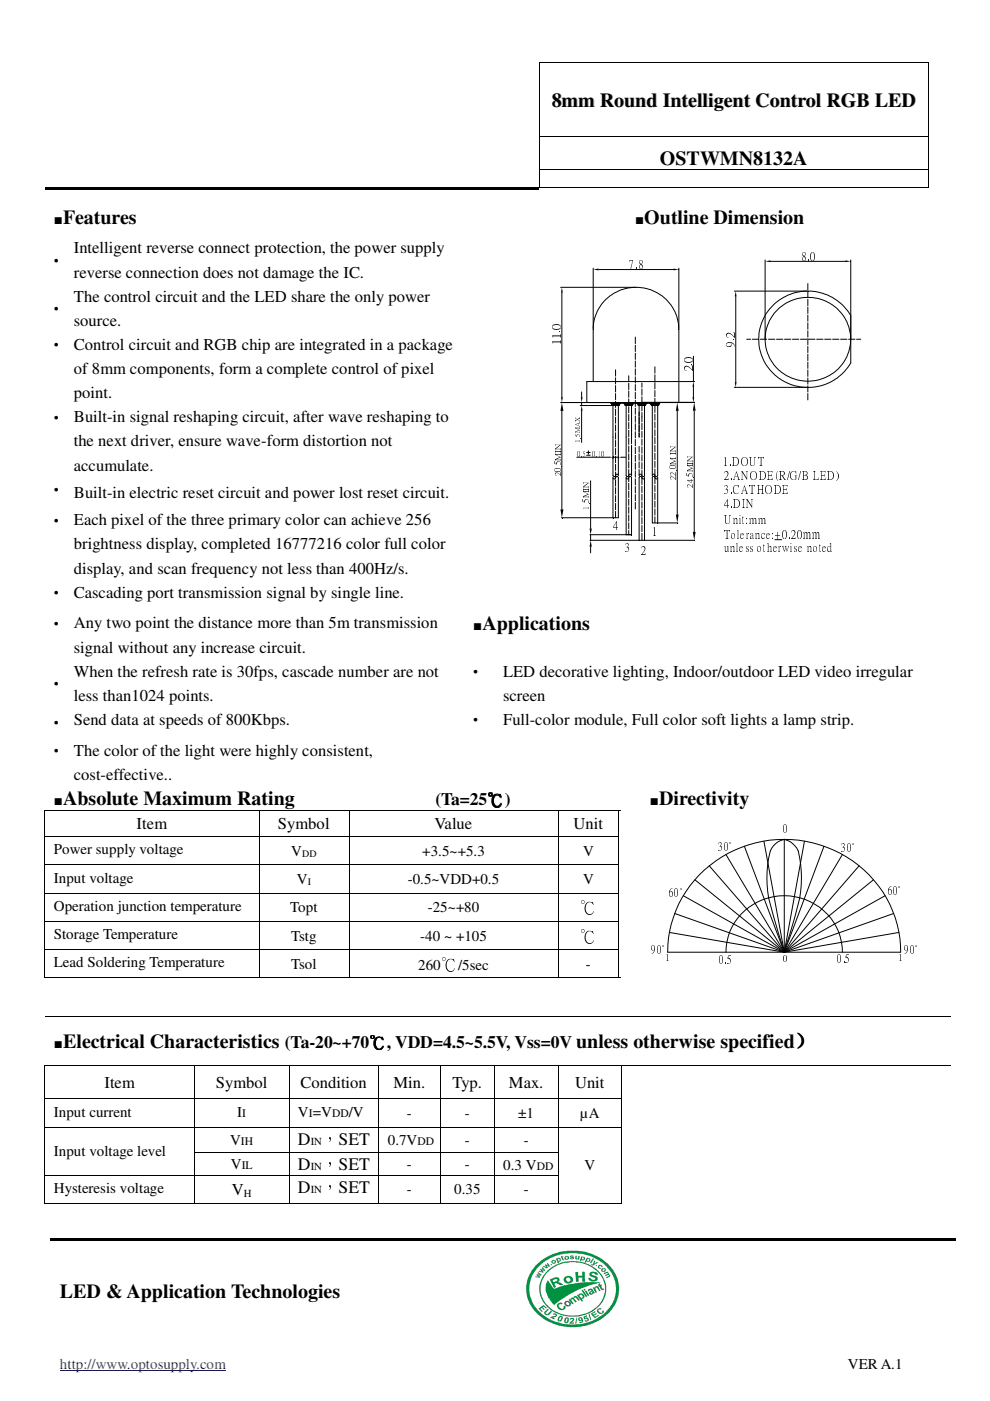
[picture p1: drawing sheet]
<svg xmlns="http://www.w3.org/2000/svg" width="210mm" height="297mm" viewBox="0 0 210 297" stroke-linecap="round" stroke-linejoin="round" font-family="sans-serif">
<path d="M12.7 290.7h35.2" fill="none" stroke="#00f" stroke-width=".21"/>
<g fill="#000">
<path d="M114.2 13.1h.2v.2h-.2zM196.8 13.1h.1v.2h-.1zM114.2 28.8h.2v.2h-.2zM114.2 35.9h.2v.2h-.2zM114.2 39.8h.2v.1h-.2zM196.8 28.8h.1v.2h-.1zM196.8 35.9h.1v.2h-.1zM196.8 39.8h.1v.1h-.1zM9.5 39.8h75v.5h-75zM84.5 39.8h.5v.5h-.5zM85 39.8h29.2v.5h-29.2zM9.4 171.8h.2v.2h-.2z"/>
<path d="M9.4 177.3h.2v.2h-.2zM9.6 171.8h.2v.2h-.2zM54.9 171.8h.1v.2h-.1zM54.9 177.3h.1v.2h-.1zM73.9 171.8h.2v.2h-.2zM73.9 177.3h.2v.2h-.2zM118.3 171.8h.2v.2h-.2zM118.3 177.3h.2v.2h-.2zM131 171.8h.2v.2h-.2zM131 177.3h.2v.2h-.2zM131.2 171.8h.5v.2h-.5zM9.4 183.3h.2v.2h-.2z"/>
<path d="M9.4 189.3h.2v.1h-.2zM9.4 195.3h.2v.2h-.2zM54.9 183.3h.1v.2h-.1zM54.9 189.3h.1v.1h-.1zM54.9 195.3h.1v.2h-.1zM73.9 183.3h.2v.2h-.2zM73.9 189.3h.2v.1h-.2zM73.9 195.3h.2v.2h-.2zM118.3 183.3h.2v.2h-.2zM118.3 189.3h.2v.1h-.2zM118.3 195.3h.2v.2h-.2zM131 183.3h.2v.2h-.2z"/>
<path d="M131 189.3h.2v.1h-.2zM131 195.3h.2v.2h-.2zM9.4 201.3h.2v.2h-.2zM9.4 207.3h.2v.1h-.2zM9.6 207.3h.2v.1h-.2zM54.9 201.3h.1v.2h-.1zM54.9 207.3h.1v.1h-.1zM73.9 201.3h.2v.2h-.2zM73.9 207.3h.2v.1h-.2zM118.3 201.3h.2v.2h-.2zM118.3 207.3h.2v.1h-.2zM131 201.3h.2v.2h-.2z"/>
<path d="M131 207.3h.2v.1h-.2zM131.2 207.3h.5v.1h-.5zM131.7 215.3h.2v.2h-.2zM9.4 225.8h.2v.1h-.2zM9.4 232.9h.2v.2h-.2zM9.4 238.9h.2v.2h-.2zM9.6 225.8h.2v.1h-.2zM41.1 225.8h.2v.1h-.2zM41.1 232.9h.2v.2h-.2zM41.1 238.9h.2v.2h-.2zM61.2 225.8h.2v.1h-.2zM61.2 232.9h.2v.2h-.2z"/>
<path d="M61.2 238.9h.2v.2h-.2zM80.3 225.8h.1v.1h-.1zM80.3 232.9h.1v.2h-.1zM80.3 238.9h.1v.2h-.1zM93.3 225.8h.2v.1h-.2zM93.3 232.9h.2v.2h-.2zM93.3 238.9h.2v.2h-.2zM104.7 225.8h.2v.1h-.2zM104.7 232.9h.2v.2h-.2zM104.7 238.9h.2v.2h-.2zM118.3 225.8h.2v.1h-.2zM118.3 232.9h.2v.2h-.2z"/>
<path d="M118.3 238.9h.2v.2h-.2zM131.6 225.8h.2v.1h-.2zM131.6 232.9h.2v.2h-.2zM131.6 238.9h.2v.2h-.2zM131.8 225.8h.2v.1h-.2zM9.4 244.2h.2v.2h-.2zM9.4 249h.2v.2h-.2zM9.4 255.1h.2v.1h-.2zM41.1 244.2h.2v.2h-.2zM41.1 249h.2v.2h-.2zM41.1 255.1h.2v.1h-.2zM61.2 244.2h.2v.2h-.2z"/>
<path d="M61.2 249h.2v.2h-.2zM61.2 255.1h.2v.1h-.2zM80.3 244.2h.1v.2h-.1zM80.3 249h.1v.2h-.1zM80.3 255.1h.1v.1h-.1zM93.3 244.2h.2v.2h-.2zM93.3 249h.2v.2h-.2zM93.3 255.1h.2v.1h-.2zM104.7 244.2h.2v.2h-.2zM104.7 249h.2v.2h-.2zM104.7 255.1h.2v.1h-.2zM118.3 244.2h.2v.2h-.2z"/>
<path d="M118.3 249h.2v.2h-.2zM118.3 255.1h.2v.1h-.2zM131.6 244.2h.2v.2h-.2zM131.6 249h.2v.2h-.2zM131.6 255.1h.2v.1h-.2z"/>
</g>
<g fill="none" stroke="#000" stroke-width=".21">
<path d="M114.3 13.3v15.5M114.4 13.2h82.4M196.8 13.3v15.5M114.3 29v6.9M114.3 36.1v3.7M114.4 28.9h82.4M114.4 36h82.4M114.4 39.8h82.4M196.8 29v6.9M196.8 36.1v3.7M125.8 56.9v12.7M126.9 57.1h15.9"/>
<path d="M143.9 56.9v12.7M162.2 55.1v16.7M163.4 55.4h15.8M180.4 55.1v21.9a10.4 10.4 0 0 1-8.4 5.1 11.2 11.2 0 0 1-4.7-.7 10.2 10.2 0 0 1-6.3-11.2 10.2 10.2 0 0 1 9.6-8.5 11.2 11.2 0 0 1 4.7 .8 10.7 10.7 0 0 1 5.1 4.4M118.9 60.9h15.8M119.1 62v22.2M130.5 78.4v1.4M133.3 79.7v1.2M134.7 71.5v1.4M134.7 73.2v1.3M134.7 74.9v1.3M134.7 76.5v1.4"/>
<path d="M134.7 78.2v1.3M134.7 79.9v1.3M138.9 77.8v1.3M138.9 79.5v1.3M147 75.5v5.4M155.7 61.7h15.5M156 62.8v18.2M158.3 71.9h.9M159.5 71.9h1.4M161.2 71.9h1.4M162.9 71.9h1.4M164.6 71.9h1.4"/>
<path d="M165.1 65.4a9 9 0 0 1 11.7-.5 9 9 0 0 1 2.4 11.5 9.1 9.1 0 0 1-11.6 3.6 9.1 9.1 0 0 1-4.8-11.1l1.3-2.4zM166.3 71.9h1.4M168 71.9h1.4M169.7 71.9h1.4M171.3 60.1v1.4M171.3 61.8v1.3M171.3 63.5v1.3M171.3 65.1v1.4M171.3 66.8v1.3M171.3 68.5v1.3M171.3 70.1v1.4M171.3 71.8v1.3"/>
<path d="M171.3 73.4v1.4M171.3 75.1v1.4M171.3 76.8v1.3M171.3 78.4v1.4M171.4 71.9h1.4M173.1 71.9h1.4M174.8 71.9h1.4M176.5 71.9h1.4M178.2 71.9h1.4M179.9 71.9h1.4M181.6 71.9h.9M119.1 87.1v20.9"/>
<path d="M122.3 96.9h6.9M123 86h6.7M123.3 83.1v1.1M123.3 85.3v.7M123.3 87.1v6.7M124.4 96.5h.7M124.4 95.9h.7M124.8 95.6v.7M125.8 80.9v-11.1a9.1 9.1 0 0 1 9.1-8.9 9.1 9.1 0 0 1 9 8.9v15.5h-25M129.5 85.4l.1-.1-.1 .1M129.5 85.3l.3 .7M129.6 85.5l.2-.2-.2 .3"/>
<path d="M129.8 86h1.5a.64 .64 0 0 1 .6-.6 .64 .64 0 0 1 .6 .6M130 85.3l-.4 .3M130 96.9h1.1M130 85.3l-.3 .4M130.2 85.3l-.5 .5M130.3 85.3l-.6 .6M130.4 85.3l-.6 .6M130.5 85.3l-.7 .7M130.5 80.1v1.3M130.5 81.7v1.4M130.5 83.4v1.4M130.5 85.1v1.3"/>
<path d="M130.5 86.7v1.4M130.5 88.4v1.3M130.5 90.1v1.3M130.5 91.7v1.4M130.5 93.4v1.3M130.5 95.1v1.3M130.5 96.7v1.4M130.5 98.4v1.3M130.6 85.3l-.6 .7v14.8a.33 .33 0 0 0 .4 .2 .33 .33 0 0 0 .2-.4l.3-.1 .2 .3v-14.8M130.7 85.3l-.7 .7M130.8 85.3l-.6 .7M130.9 85.3l-.7 .7"/>
<path d="M131 85.3l-.7 .7M131.1 85.3l-.7 .7M131.2 85.3l-.6 .7M131.3 85.3l-.7 .7M131.3 85.9l-.1 .1M131.4 85.8l-.2 .2M131.4 85.3l-.6 .7M131.5 85.3l-.7 .7M131.6 85.3l-.6 .7M131.7 85.3l-.7 .7M131.8 85.3l-.1 .2M131.9 85.3l-.2 .1"/>
<path d="M131.9 96.9h.8M132 85.3l-.1 .1M132.1 85.3l-.1 .1M132.2 85.3l-.1 .2M132.3 85.3l-.1 .2M132.4 85.3l-.2 .2M132.5 85.3l-.2 .2M132.5 86h1.6M132.6 85.3l-.2 .3M132.7 85.3l-.3 .3M132.8 85.3l-.3 .4M132.9 85.3l-.4 .4"/>
<path d="M133 85.3l-.5 .5M133.1 85.3l-.6 .6M133.2 85.3l-.6 .7M133.3 81.2v1.4M133.3 82.9v1.3M133.3 84.6v1.3M133.3 86.2v1.3M133.3 87.9v1.3M133.3 89.6v1.3M133.3 91.2v1.4M133.3 92.9v1.3M133.3 94.6v1.3"/>
<path d="M133.3 96.2v1.3M133.3 97.9v1.3M133.3 99.6v1.2M133.3 85.3l-.6 .7M133.4 85.3l-.6 .7v14.9l.3 .2 .2-.3M133.5 85.3l-.6 .7M133.6 85.3l-.6 .7M133.7 85.3l-.6 .7M133.9 85.3l-.7 .7M133.9 94.4v6.4l-.2-.3h-.2l-.2 .3M133.9 85.3l-.6 .7M134.1 85.3l-.7 .7"/>
<path d="M134.1 85.9l-.1 .1M134.1 85.3l-.6 .7M134.2 85.3l-.6 .7M134.3 85.3l-.6 .7M134.5 85.3l-.7 .7M134.5 85.3l-.6 .7v8.1M134.7 85.3l-.2 .1M134.7 81.5v1.3M134.7 83.2v1.3M134.7 84.9v1.3M134.7 86.5v1.3M134.7 88.2v1.3"/>
<path d="M134.7 89.8v1.4M134.7 91.5v1.3M134.7 93.2v1.3M134.7 94.9v1.3M134.7 96.5v1.3M134.7 98.2v1.3M134.7 99.8v1.4M134.7 85.3l-.1 .1M134.7 85.4l.2-.1-.1 .1M134.9 85.5l.2-.2-.1 .2M135.3 85.3l-.2 .2M135.3 85.3l-.2 .3"/>
<path d="M135.3 85.9l.6-.6-.6 .6M135.5 85.3l-.3 .3M135.5 99.6v1.2l.2-.3h.2l.2 .3M135.5 94.7v1.2M135.5 96.2v1.4M135.5 97.9v1.3M135.6 85.3l-.4 .3M135.7 85.3l-.4 .4M135.8 85.3l-.5 .5M136.1 85.3l-.7 .7M136.1 85.3h11.2M136.1 81.2v.9"/>
<path d="M136.1 82.5v1.3M136.1 84.1v1.4M136.1 85.8v1.3M136.1 87.5v2M136.1 89.7v1.4M136.1 91.4v1.4M136.1 93.1v1.3M136.1 94.7v1.4M136.1 96.4v1.3M136.1 98.1v1.3M136.1 99.7v1.1M136.1 85.3l-.6 .7v6.7"/>
<path d="M136.3 85.3l-.7 .7M136.4 85.3l-.7 .7M136.5 85.3l-.7 .7M136.6 85.3l-.7 .7M136.7 85.3l-.6 .7M136.8 85.3l-.7 .7M136.9 85.8l-.2 .2M136.9 85.3l-.6 .7M137.1 85.3l-.7 .7M137.2 85.3l-.7 .7M137.3 85.3l-.6 .7v14.9l-.3 .2-.3-.3M137.4 85.3l-.2 .2"/>
<path d="M137.5 85.3l-.1 .1M137.6 85.3l-.1 .1M137.7 85.3l-.1 .1M137.8 85.3l-.1 .2M137.9 85.3l-.1 .2M138 85.3l-.2 .2M138.1 85.3l-.2 .3M138.2 85.3l-.3 .3M138.3 85.3l-.3 .3M138.4 85.3l-.4 .4M138.5 85.3l-.5 .5M138.6 85.3l-.5 .6"/>
<path d="M138.7 85.3l-.6 .6M138.8 85.3l-.6 .7M138.9 81.1v1.4M138.9 82.8v1.3M138.9 84.5v1.3M138.9 86.1v1.4M138.9 87.8v1.3M138.9 89.5v1.3M138.9 91.1v1.4M138.9 92.8v1.3M138.9 94.4v1.4M138.9 96.1v1.4"/>
<path d="M138.9 97.8v1.3M138.9 99.4v1.4M138.9 85.3l-.6 .7v14.8l.2-.3h.2l.2 .3M139 85.3l-.6 .7M139.1 85.3l-.6 .7M139.2 85.3l-.6 .7M139.3 85.3l-.6 .7M139.4 85.3l-.6 .7M139.4 86v14.8l-.3 .3-.2-.3M139.5 85.3l-.6 .7M139.6 85.3l-.6 .7M139.7 85.9l-.1 .1"/>
<path d="M139.7 85.8l-.2 .2M139.7 85.3l-.6 .7M139.8 85.3l-.6 .7M139.8 85.5l-.4 .5M139.9 85.3l-.3 .7h-1.5a.64 .64 0 0 0-.6-.6 .64 .64 0 0 0-.6 .6h-1.6a.64 .64 0 0 0-.6-.6 .64 .64 0 0 0-.6 .6M139.9 85.4l-.6 .6M143.6 87.1v22M143.9 80.9h-19.5v4.4M144.1 85.3h3.2M144.1 80.9h3.2M147 82v2.2M147.2 87.1v25.7"/>
<path d="M155.7 82.1h15.5M171.3 80.1v1.3M171.3 81.8v1.3M171.3 83.4v1.4M119 109.8h12.1v-8.6l-.2-.2h-.2l-.2 .3a.28 .28 0 0 1-.3 .3 .28 .28 0 0 1-.2-.3v8.5M125.1 114.6h22.2M125.2 101.9v10.2M125.2 113.4v1.2M125.2 115.9v1.3M130.5 100.1v1.3M130.5 101.7v1.4M130.5 103.4v1.3"/>
<path d="M130.5 105.1v1.3M130.5 106.7v1.4M130.5 108.4v1.4M133.3 101.3l.2-.3h.2l.2 .3v12.1h-8.8M133.3 101.3l-.1 .2a.27 .27 0 0 1-.3 0 .27 .27 0 0 1-.1-.2v12.1M133.3 101.3v.9M133.3 102.5v1.3M133.3 104.1v1.4M133.3 105.8v1.3M133.3 107.5v1.3M133.3 109.2v1.3M133.3 110.8v1.3"/>
<path d="M133.3 112.5v.9M134.7 101.5v1.3M134.7 103.2v1.3M134.7 104.9v1.3M134.7 106.5v1.4M136.1 101.3a.28 .28 0 0 0 .3 .3 .28 .28 0 0 0 .3-.3v13.3M136.1 101.3l-.2-.3h-.2l-.2 .3v13.3M136.1 101.3v1.4M136.1 103.1v1.3M136.1 104.8v1.3M136.1 106.4v1.3M136.1 108.1v1.3"/>
<path d="M136.1 109.7v1.4M136.1 111.4v1.3M136.1 113.1v1.5M138.9 101.3l-.2-.3h-.2l-.2 .2v9.7h5.4M138.9 101.3l.2 .3 .3-.3v9.6M138.9 101.3v1.3M138.9 102.9v1.3M138.9 104.6v1.3M138.9 106.3v1.3M138.9 107.9v1.3M138.9 109.6v1.3M164.3 114.4h1.4"/>
<path d="M9.5 172v5.3M9.5 177.5v5.8M9.6 177.4h45.3M9.8 171.9h45.1M54.9 172v5.3M54.9 177.5v5.8M55 171.9h18.9M55 177.4h18.9M74 172v5.3M74 177.5v5.8M74.1 171.9h44.2M74.1 177.4h44.2"/>
<path d="M118.4 172v5.3M118.4 177.5v5.8M118.5 171.9h12.5M118.5 177.4h12.5M131.1 172v5.3M131.1 177.5v5.8M157.8 179.4l8.5 22.5M162 178.4l4.3 23.5M166.3 178a4.2 4.2 0 0 0-3.3 3.9 24.3 24.3 0 0 0 1 12.4l2.3 7.5M166.3 178a4.2 4.2 0 0 1 3.2 3.9 24.8 24.8 0 0 1-.9 12.4l-2.4 7.5M166.3 178v23.9M170.6 178.4l-4.3 23.5"/>
<path d="M174.7 179.4l-8.4 22.5M9.5 183.5v5.8M9.5 189.4v5.9M9.5 195.5v5.8M9.6 183.4h45.3M9.6 189.4h45.3M9.6 195.4h45.3M54.9 183.5v5.8M54.9 189.4v5.9M54.9 195.5v5.8M55 183.4h18.9M55 189.4h18.9"/>
<path d="M55 195.4h18.9M74 183.5v5.8M74 189.4v5.9M74 195.5v5.8M74.1 183.4h44.2M74.1 189.4h44.2M74.1 195.4h44.2M118.4 183.5v5.8M118.4 189.4v5.9M118.4 195.5v5.8M118.5 183.4h12.5M118.5 189.4h12.5"/>
<path d="M118.5 195.4h12.5M131.1 183.5v5.8M131.1 189.4v5.9M131.1 195.5v5.8M141.9 197.7l24.4 4.2M143 193.7l23.3 8.2M144.9 189.9l21.4 12M147.3 186.5l19 15.4M148.3 185.5a25.1 25.1 0 0 1 41.5 9 23.4 23.4 0 0 1 1.2 7.4h-49.4a23.6 23.6 0 0 1 6.7-16.4zM150.4 183.6l15.9 18.3M153.9 181.2l12.4 20.7M178.6 181.2l-12.3 20.7"/>
<path d="M182.2 183.6l-15.9 18.3M185.2 186.5l-18.9 15.4M187.7 189.9l-21.4 12M189.5 193.7l-23.2 8.2M190.6 197.7l-24.3 4.2M9.5 201.5v5.8M9.5 215.4h122.2M9.6 201.4h45.3M9.8 207.3h45.1M54.9 201.5v5.8M55 201.4h18.9M55 207.3h18.9"/>
<path d="M74 201.5v5.8M74.1 201.4h44.2M74.1 207.3h44.2M118.4 201.5v5.8M118.5 201.4h12.5M118.5 207.3h12.5M131.1 201.5v5.8M131.9 215.4h69.7M153.9 201.9a12.3 12.3 0 0 1 16.8-11.2 11.8 11.8 0 0 1 7.9 11.2M9.5 225.9v7M9.5 233.1v5.8M9.5 239.1v5.1"/>
<path d="M9.6 233h31.5M9.6 239h31.5M9.8 225.8h31.3M41.2 225.9v7M41.2 233.1v5.8M41.2 239.1v5.1M41.3 225.8h19.9M41.3 233h19.9M41.3 239h19.9M61.3 225.9v7M61.3 233.1v5.8M61.3 239.1v5.1"/>
<path d="M61.4 225.8h18.9M61.4 233h18.9M61.4 239h18.9M80.3 225.9v7M80.3 233.1v5.8M80.3 239.1v5.1M80.4 225.8h12.9M80.4 233h12.9M80.4 239h12.9M93.4 225.9v7M93.4 233.1v5.8M93.4 239.1v5.1"/>
<path d="M93.5 225.8h11.2M93.5 233h11.2M93.5 239h11.2M104.8 225.9v7M104.8 233.1v5.8M104.8 239.1v5.1M104.9 225.8h13.4M104.9 233h13.4M104.9 239h13.4M118.4 225.9v7M118.4 233.1v5.8M118.4 239.1v5.1"/>
<path d="M118.5 225.8h13.1M118.5 233h13.1M118.5 239h13.1M131.7 225.9v7M131.7 233.1v5.8M131.7 239.1v5.1M132 225.8h69.6M9.5 244.4v4.6M9.5 249.2v5.9M9.6 249.1h31.5M9.6 255.1h31.5M41.2 244.4v4.6"/>
<path d="M41.2 249.2v5.9M41.3 244.3h19.9M41.3 249.1h19.9M41.3 255.1h19.9M61.3 244.4v4.6M61.3 249.2v5.9M61.4 244.3h18.9M61.4 249.1h18.9M61.4 255.1h18.9M80.3 244.4v4.6M80.3 249.2v5.9M80.4 244.3h12.9"/>
<path d="M80.4 249.1h12.9M80.4 255.1h12.9M93.4 244.4v4.6M93.4 249.2v5.9M93.5 244.3h11.2M93.5 249.1h11.2M93.5 255.1h11.2M104.8 244.4v4.6M104.8 249.2v5.9M104.9 244.3h13.4M104.9 249.1h13.4M104.9 255.1h13.4"/>
<path d="M118.4 244.4v4.6M118.4 249.2v5.9M118.5 255.1h13.1M131.7 244.4v4.6M131.7 249.2v5.9"/>
</g>
<g fill="#000">
<path d="M125.8 57.1l1.1-.2v.4zM142.8 56.9l1.1 .2-1.1 .2zM162.2 55.4l1.2-.2v.4zM179.2 55.2l1.2 .2-1.2 .2zM119.1 60.9l.2 1.1h-.3zM156 61.7l.2 1.1h-.4zM119.1 85.3l.4 1.8h-.7zM119 84.2h.3l-.2 1.1zM123.1 84.2h.4l-.2 1.1zM123.3 86l.2 1.1h-.4zM129.2 96.8l.8 .1-.8 .2zM131.1 96.9l.8-.1v.3z"/>
<path d="M143.6 85.3l.3 1.8h-.6zM146.8 84.2h.4l-.2 1.1zM147 80.9l.2 1.1h-.4zM147.2 85.3l.3 1.8h-.6zM155.8 81h.4l-.2 1.1zM118.8 108h.7l-.4 1.8zM125.2 114.6l.3 1.3h-.5zM125 112.1h.5l-.3 1.3zM143.3 109.1h.6l-.3 1.8zM146.9 112.8h.6l-.3 1.8z"/>
</g>
<g fill="#009240">
<path d="M114.1 267.8a7.2 7.2 0 0 0 1 11.7 11.1 11.1 0 0 0 14.7-2 7.2 7.2 0 0 0-2.1-10.5l-.8-.5a11.6 11.6 0 0 0-4.5-1.3h-2a10.5 10.5 0 0 0-6.3 2.6zM114.3 268.4a10.4 10.4 0 0 1 15 .9 6.9 6.9 0 0 1-2.8 10.3 10.3 10.3 0 0 1-13.4-3 6.6 6.6 0 0 1 1.2-8.2z" fill-rule="evenodd"/>
<path d="M115.7 269.7a5.3 5.3 0 0 0 1.8 8.5l2.2 .8 2.5 .1a6.8 6.8 0 0 0 6.3-5.2v-1.2a7 7 0 0 0-8.1-5.2 7.4 7.4 0 0 0-4.7 2.2zM116.4 269.5a7.6 7.6 0 0 1 11.4 1.6l.4 1.3 .1 1.4a6.4 6.4 0 0 1-6.5 5.1 6.5 6.5 0 0 1-7.2-5.3 5.2 5.2 0 0 1 1.8-4.1z" fill-rule="evenodd"/>
<path d="M116.1 271.5l.1-.1 1.3 1.9a21.2 21.2 0 0 1 10-1.4 21.7 21.7 0 0 0-10 4.8 4.7 4.7 0 0 1-1.5-4.9z" fill-rule="evenodd"/>
<path d="M116.5 271.3l.9-.4a.69 .69 0 0 1 .8-.1 .69 .69 0 0 1 .4 .7l-.3 .3 1.1 .5-.5 .2-.9-.4h-.4l.3 .8-.4 .1zM117.1 271.4l.2 .5 .9-.4-.2-.3z" fill-rule="evenodd"/>
<path d="M119.8 270.8a.94 .94 0 0 1 1.2-.2 .94 .94 0 0 1 .4 1.1 1.04 1.04 0 0 1-1.9-.2v-.3zM120.1 271.3a.47 .47 0 0 0 .9 0 .47 .47 0 0 0-.9 0z" fill-rule="evenodd"/>
<path d="M122 269.7h.6v.8h.8v-.9l.6 .1v2h-.5l-.1-.9-.8 .1 .1 .8-.6 .1z" fill-rule="evenodd"/>
<path d="M125.1 269.8a1.15 1.15 0 0 1 1.6 .4v.1h-.4l-.2-.3h-.7a.95 .95 0 0 0 1 .6l.3 .3a1 1 0 0 1-.9 .9 1 1 0 0 1-1-.7v-.2l.5 .1a.52 .52 0 0 0 .7 .3h.2a.25 .25 0 0 0 0-.3 .25 .25 0 0 0-.3-.2 .73 .73 0 0 1-.8-1z" fill-rule="evenodd"/>
<path d="M114.2 277.5l1-.8 .8 .6-.2 .2-.6-.5-.2 .2 .5 .4-.2 .1-.4-.4-.3 .2 .5 .5-.2 .2z" fill-rule="evenodd"/>
<path d="M115.5 278.1l.6-.6 .3 .1-.5 .5a.28 .28 0 0 0 0 .5 .28 .28 0 0 0 .4-.2l.5-.5 .3 .2-.6 .5a.59 .59 0 0 1-.7 .2 .59 .59 0 0 1-.3-.7z" fill-rule="evenodd"/>
<path d="M117.2 278.6l.5-.1a.43 .43 0 0 1 .4 .5 .43 .43 0 0 1-.6 .3h-.3l.4 .3-.1 .1-.8-.3 1.1-.4v-.3l-.3 .1z" fill-rule="evenodd"/>
<path d="M118.5 279.2a.47 .47 0 0 1 .7-.1 .47 .47 0 0 1-.1 .8l-.2 .3h-.4a.54 .54 0 0 1-.3-.5 .54 .54 0 0 1 .3-.5zM118.7 279.3l-.2 .7a.49 .49 0 0 0 .5-.8z" fill-rule="evenodd"/>
<path d="M119.8 279.6a.47 .47 0 0 1 .4-.3 .47 .47 0 0 1 .4 .3v.4a.53 .53 0 0 1-.8 .5 .53 .53 0 0 1 0-.9zM120.1 279.6l-.2 .7a.4 .4 0 0 0 .5-.3 .4 .4 0 0 0-.3-.5z" fill-rule="evenodd"/>
<path d="M120.9 279.5a.47 .47 0 0 1 .8 .1 .47 .47 0 0 1-.4 .7l-.1 .1h.5v.2h-1l.1-.2 .7-.5-.1-.3-.6 .2z" fill-rule="evenodd"/>
<path d="M122.2 279.4h.2l-.2 1.2h-.2z" fill-rule="evenodd"/>
<path d="M122.7 279.4a.6 .6 0 0 1 .8 .3 .6 .6 0 0 1-.4 .8l-.3-.2h.5l.1-.4-.2 .2-.5-.1-.1-.3zM122.8 279.7a.23 .23 0 0 0 .4 0 .23 .23 0 0 0-.4 0z" fill-rule="evenodd"/>
<path d="M123.7 279.1l.7-.2 .1 .2-.5 .2v.2a.46 .46 0 0 1 .6-.1 .46 .46 0 0 1 .2 .4l-.2 .3-.3 .1-.3-.2h.5l.1-.2a.42 .42 0 0 0-.7-.1z" fill-rule="evenodd"/>
<path d="M124.8 278.7l.2-.1 .3 1.2-.1 .1z" fill-rule="evenodd"/>
<path d="M125.3 278.5l.9-.5 .1 .2-.7 .4 .2 .2 .6-.4 .2 .2-.7 .3 .3 .3 .6-.4 .2 .2-.9 .5z" fill-rule="evenodd"/>
<path d="M126.7 277.7a.73 .73 0 0 1 .9-.2l-.2 .2a.34 .34 0 0 0-.5 .2 .34 .34 0 0 0 .3 .4h.4l.1-.4 .3-.1a.68 .68 0 0 1-.8 .8 .68 .68 0 0 1-.5-.9z" fill-rule="evenodd"/>
<path d="M118.2 276.4a.85 .85 0 0 1 1.1-.1l-.3 .3-.3-.1a.43 .43 0 0 0-.3 .4 .43 .43 0 0 0 .3 .4 .41 .41 0 0 0 .6 .2 .41 .41 0 0 0 .2-.6h.3a.75 .75 0 0 1-.4 .9 .75 .75 0 0 1-.9-.3 .7 .7 0 0 1-.3-1.1z" fill-rule="evenodd"/>
<path d="M119.8 275.9a.68 .68 0 0 1 1 .1 .68 .68 0 0 1-.1 .9l-.5 .1a.62 .62 0 0 1-.5-.4 .62 .62 0 0 1 .1-.7zM120.1 276.1l-.1 .1a.42 .42 0 0 0 .6 .5 .38 .38 0 0 0 0-.5 .38 .38 0 0 0-.5-.1z" fill-rule="evenodd"/>
<path d="M120.6 275.5l.2-.1 .1 .1a.61 .61 0 0 1 .7-.4 .42 .42 0 0 1 .4-.3 .42 .42 0 0 1 .4 .2l.5 .6-.3 .2-.6-.7-.2 .1 .5 .8-.3 .1-.5-.6a.21 .21 0 0 0-.3 0 .21 .21 0 0 0 0 .3l.4 .6-.3 .1z" fill-rule="evenodd"/>
<path d="M122.3 274.6l.3-.2 .1 .2a.6 .6 0 0 1 .9-.2 .6 .6 0 0 1 .1 .9h-.4l.3 .5-.2 .2zM122.9 274.5a.37 .37 0 0 0 .2 .6 .37 .37 0 0 0 .5-.2h-.1a.42 .42 0 0 0-.6-.4z" fill-rule="evenodd"/>
<path d="M123.3 273.6l.3-.1 .9 1.4-.3 .1z" fill-rule="evenodd"/>
<path d="M123.7 273.4l.3-.1 .2 .2-.3 .1zM124 273.8l.3-.2 .7 1.1-.3 .1z" fill-rule="evenodd"/>
<path d="M124.8 273.4l.2-.1a.79 .79 0 0 1 1 .7l.2 .1-.4 .1a.45 .45 0 0 1-.5 .3 .45 .45 0 0 1-.4-.4l.5-.5a.22 .22 0 0 0-.3-.1 .22 .22 0 0 0-.1 .2l-.4 .1zM125.2 274a.25 .25 0 0 0 .5 0 .25 .25 0 0 0-.5 0z" fill-rule="evenodd"/>
<path d="M125.7 273l.2-.1 .2 .1a.46 .46 0 0 1 .4-.3 .46 .46 0 0 1 .5 .3l.3 .6-.3 .2-.3-.6-.3-.2-.2 .2 .4 .8-.3 .1z" fill-rule="evenodd"/>
<path d="M127.1 272l.2 .4 .2-.1 .1 .3h-.2l.3 .6h.3l.1 .2a.45 .45 0 0 1-.8-.2l-.5-.6z" fill-rule="evenodd"/>
<path d="M114.1 269.7l.7 .6-.1 .2-.6-.2 .5 .4-.1 .2-1-.1 .1-.2 .6 .1-.5-.4 .1-.1 .7 .1-.5-.4z" fill-rule="evenodd"/>
<path d="M114.9 268.8l.1-.2 .6 .7-.2 .2-.5-.2 .4 .4-.2 .1-.9-.2 .1-.2 .6 .2-.4-.4 .2-.2 .6 .2z" fill-rule="evenodd"/>
<path d="M115.1 268.5l.2-.1 .6 .3-.4-.5 .2-.1 .5 .3-.2-.5 .1-.1 .5 .7-.2 .1-.5-.2 .3 .4-.2 .1z" fill-rule="evenodd"/>
<path d="M116.7 268.1l.2-.1 .2 .2-.3 .1z" fill-rule="evenodd"/>
<path d="M116.9 267.6a.5 .5 0 0 1 1 0 .5 .5 0 0 1-1 0zM117.2 267.5a.24 .24 0 0 0 .4 0 .24 .24 0 0 0-.4 0z" fill-rule="evenodd"/>
<path d="M117.9 266.9l.2-.1v.1a.39 .39 0 0 1 .5-.2 .39 .39 0 0 1 .3 .4 .39 .39 0 0 1-.5 .3l.2 .4-.3 .1zM118.3 267.1a.22 .22 0 0 0 .4 0 .22 .22 0 0 0-.4 0z" fill-rule="evenodd"/>
<path d="M119 266.4l.2-.2 .1 .2h.1l.1 .2h-.2l.1 .4 .3 .1-.1 .1h-.3l-.3-.5z" fill-rule="evenodd"/>
<path d="M119.8 266.4a.45 .45 0 0 1 .8 .2 .45 .45 0 0 1-.6 .5 .4 .4 0 0 1-.3-.3 .4 .4 0 0 1 .1-.4zM120 266.7a.23 .23 0 0 0 .4 0 .23 .23 0 0 0-.4 0z" fill-rule="evenodd"/>
<path d="M120.9 266.4l.3-.2h.3l.2 .2-.5-.1-.1 .1 .5 .2 .1 .2-.3 .2h-.4l-.2-.2 .5 .1 .2-.2-.5-.1z" fill-rule="evenodd"/>
<path d="M122 266.2h.3v.7l.3-.1v-.5h.3l-.1 .7h-.3a.34 .34 0 0 1-.5-.3z" fill-rule="evenodd"/>
<path d="M123.3 266.4l.7 .1v.2a.47 .47 0 0 1-.4 .6l-.3-.3-.1 .4h-.3zM123.5 266.6l-.1 .4h.3l.1-.3z" fill-rule="evenodd"/>
<path d="M124.5 266.7h.2l-.1 .1h.5v.5l-.2 .2h-.3l-.2-.2-.2 .4-.2-.1zM124.5 267.2a.23 .23 0 0 0 .4 0 .23 .23 0 0 0-.4 0z" fill-rule="evenodd"/>
<path d="M125.7 266.8l.2 .1-.6 .9-.2-.1z" fill-rule="evenodd"/>
<path d="M126 267.3l.2 .1-.2 .5 .6-.3 .2 .1-1.1 .6-.4-.1 .1-.2 .3 .1z" fill-rule="evenodd"/>
<path d="M126.4 268.2l.2 .1-.2 .2-.1-.1z" fill-rule="evenodd"/>
<path d="M126.8 268.4l.1-.1a.5 .5 0 0 1 .9 .3l-.1 .1-.2-.2a.27 .27 0 0 0-.4-.1 .27 .27 0 0 0-.1 .4h.3l.1 .1-.1 .1a.41 .41 0 0 1-.4-.2 .41 .41 0 0 1-.1-.4z" fill-rule="evenodd"/>
<path d="M127.5 269.3a.45 .45 0 0 1 .9 0 .45 .45 0 0 1-.9 0zM127.8 269.2a.24 .24 0 0 0 .1 .3 .24 .24 0 0 0 .3-.1l-.1-.3z" fill-rule="evenodd"/>
<path d="M128 269.9l.8-.3 .4 .7a.22 .22 0 0 1 .2 .1 .22 .22 0 0 1-.2 .3l-.6 .3-.1-.2 .6-.3v-.2l-.7 .3-.2-.3 .6-.2 .1-.2-.8 .2z" fill-rule="evenodd"/>
</g>
<path d="M10.8 262.6h65.1v.5h-65.1zM75.9 262.6h.5v.5h-.5zM76.4 262.6h33.2v.5h-33.2zM109.6 262.6h.5v.5h-.5zM110.1 262.6h23.5v.5h-23.5zM133.6 262.6h.5v.5h-.5zM134.1 262.6h34v.5h-34zM168.1 262.6h.5v.5h-.5zM168.6 262.6h34.1v.5h-34.1z" fill="#000"/>
<text font-size="4.2" fill="#c0c0c0" x="117.1" y="22.8">8mm Round Intelligent Control RGB LED</text>
<g font-size="4.2">
<text x="139.9" y="34.9">OSTWMN8132A</text>
<text x="13.4" y="47.5">Features</text>
<text x="136.6" y="47.5">Outline Dimension</text>
<text x="102.3" y="133.6">Applications</text>
<text x="13.4" y="170.8">Absolute Maximum Rating</text>
<text x="139.7" y="170.8">Directivity</text>
<text x="13.4" y="222.2">Electrical Characteristics</text>
<text x="12.7" y="275.1">LED &amp; Application Technologies</text>
</g>
<g font-size="3.7">
<text x="92.3" y="170.8">(Ta=25℃)</text>
<text x="122.9" y="193.7">℃</text>
<text x="122.9" y="199.6">℃</text>
<text x="93.4" y="205.7">℃</text>
<text x="60.4" y="222.2">(Ta-20~+70℃, VDD=4.5~5.5V, Vss=0V unless otherwise specified）</text>
<text x="63.2" y="242.7">D ，SET</text>
<text x="63.2" y="248">D ，SET</text>
<text x="63.2" y="252.9">D ，SET</text>
</g>
<g font-size="3.5">
<text x="15.7" y="53.7">Intelligent reverse connect protection, the power supply</text>
<text x="15.7" y="58.8">reverse connection does not damage the IC.</text>
<text x="15.7" y="64">The control circuit and the LED share the only power</text>
<text x="15.7" y="69.1">source.</text>
<text x="15.7" y="74.2">Control circuit and RGB chip are integrated in a package</text>
<text x="15.7" y="79.3">of 8mm components, form a complete control of pixel</text>
<text x="15.7" y="84.4">point.</text>
<text x="15.7" y="89.5">Built-in signal reshaping circuit, after wave reshaping to</text>
<text x="15.7" y="94.7">the next driver, ensure wave-form distortion not</text>
<text x="15.7" y="99.8">accumulate.</text>
<text x="15.7" y="105.6">Built-in electric reset circuit and power lost reset circuit.</text>
<text x="15.7" y="111.4">Each pixel of the three primary color can achieve 256</text>
<text x="15.7" y="116.5">brightness display, completed 16777216 color full color</text>
<text x="15.7" y="121.6">display, and scan frequency not less than 400Hz/s.</text>
<text x="15.7" y="126.7">Cascading port transmission signal by single line.</text>
<text x="15.7" y="133.2">Any two point the distance more than 5m transmission</text>
<text x="15.7" y="138.3">signal without any increase circuit.</text>
<text x="15.7" y="143.5">When the refresh rate is 30fps, cascade number are not</text>
<text x="106.7" y="143.5">LED decorative lighting, Indoor/outdoor LED video irregular</text>
<text x="15.7" y="148.6">less than1024 points.</text>
<text x="106.7" y="148.6">screen</text>
<text x="15.7" y="153.7">Send data at speeds of 800Kbps.</text>
<text x="106.7" y="153.7">Full-color module, Full color soft lights a lamp strip.</text>
<text x="15.7" y="160.2">The color of the light were highly consistent,</text>
<text x="15.7" y="165.3">cost-effective..</text>
<text x="29" y="175.9">Item</text>
<text x="58.9" y="175.9">Symbol</text>
<text x="92.1" y="175.9">Value</text>
<text x="121.6" y="175.9">Unit</text>
<text x="22.1" y="230.6">Item</text>
<text x="45.8" y="230.6">Symbol</text>
<text x="63.7" y="230.6">Condition</text>
<text x="83.4" y="230.6">Min.</text>
<text x="95.9" y="230.6">Typ.</text>
<text x="107.9" y="230.6">Max.</text>
<text x="121.9" y="230.6">Unit</text>
<text x="49.1" y="253.4">V</text>
</g>
<g font-size="3.2">
<text x="11.4" y="47.5">■</text>
<text x="134.7" y="47.5">■</text>
<text x="100.3" y="133.6">■</text>
<text x="11.4" y="170.8">■</text>
<text x="137.8" y="170.8">■</text>
<text x="11.4" y="181.1">Power supply voltage</text>
<text x="61.8" y="181.4">V</text>
<text x="89.5" y="181.4">+3.5~+5.3</text>
<text x="123.6" y="181.4">V</text>
<text x="11.4" y="187.1">Input voltage</text>
<text x="62.9" y="187.5">V</text>
<text x="86.4" y="187.5">-0.5~VDD+0.5</text>
<text x="123.6" y="187.5">V</text>
<text x="11.4" y="193.1">Operation junction temperature</text>
<text x="61.6" y="193.5">Topt</text>
<text x="90.7" y="193.5">-25~+80</text>
<text x="11.4" y="199.1">Storage Temperature</text>
<text x="61.7" y="199.4">Tstg</text>
<text x="89.1" y="199.4">-40 ~ +105</text>
<text x="11.4" y="205.1">Lead Soldering Temperature</text>
<text x="61.7" y="205.4">Tsol</text>
<text x="88.6" y="205.7">260</text>
<text x="97.2" y="205.7">/5sec</text>
<text x="124.2" y="205.4">-</text>
<text x="11.4" y="222.2">■</text>
<text x="11.4" y="236.7">Input current</text>
<text x="50.3" y="236.7">I</text>
<text x="63.2" y="236.7">V =V</text>
<text x="74" y="236.7">/V</text>
<text x="86.3" y="237.1">-</text>
<text x="98.6" y="237.1">-</text>
<text x="109.9" y="237.1">±1</text>
<text x="123" y="237.1">µA</text>
<text x="11.4" y="245.2">Input voltage level</text>
<text x="48.8" y="242.7">V</text>
<text x="82.2" y="242.7">0.7V</text>
<text x="98.6" y="242.7">-</text>
<text x="111" y="242.7">-</text>
<text x="48.9" y="247.8">V</text>
<text x="86.3" y="247.8">-</text>
<text x="98.6" y="247.8">-</text>
<text x="106.7" y="248">0.3 V</text>
<text x="123.9" y="248.2">V</text>
<text x="11.4" y="252.9">Hysteresis voltage</text>
<text x="86.3" y="253.2">-</text>
<text x="96.3" y="253.2">0.35</text>
<text x="111" y="253.2">-</text>
<text x="179.7" y="290.2">VER A.1</text>
</g>
<text font-size="3.2" fill="#00f" x="12.7" y="290.2">http://www.optosupply.com</text>
<g font-size="2.6">
<text x="133.3" y="56.9">7.8</text>
<text x="169.9" y="55.1">8.0</text>
<text x="118.8" y="71.9">1</text>
<text x="118.8" y="70.7">.</text>
<text x="118.8" y="70">0</text>
<text x="155.6" y="71.7">2</text>
<text x="118.8" y="73.1">1</text>
<text x="146.7" y="77.5">.</text>
<text x="146.7" y="76.9">0</text>
<text x="155.6" y="73.5">9</text>
<text x="155.6" y="72.3">.</text>
<text x="146.7" y="78.7">2</text>
<text x="153.2" y="98.6">1.DOUT</text>
<text x="153.5" y="101.5">2.ANODE(R/G/B LED)</text>
<text x="153.4" y="104.5">3.CATHODE</text>
<text x="153.5" y="107.4">4.DIN</text>
<text x="130" y="112.1">4</text>
<text x="138.3" y="113.4">1</text>
<text x="153.5" y="111">Unit:mm</text>
<text x="153.5" y="114">Tolerance:+0.20mm</text>
<text x="132.5" y="116.8">3</text>
<text x="136" y="117.4">2</text>
<text x="153.5" y="116.9">unless otherwise noted</text>
</g>
<g font-size="2.5">
<text x="51.4" y="236.7">I</text>
<text x="65.5" y="236.7">I</text>
<text x="70.4" y="236.7">DD</text>
<text x="51.1" y="242.7">IH</text>
<text x="88.5" y="242.7">DD</text>
<text x="51.3" y="247.8">IL</text>
<text x="113.8" y="248">DD</text>
</g>
<g font-size="2.4">
<text x="166" y="176.5">0</text>
<text x="152.3" y="180.2">30°</text>
<text x="178.4" y="180.4">30°</text>
<text x="141.9" y="189.9">60°</text>
<text x="188.2" y="189.6">60°</text>
<text x="138.1" y="202.1">90°</text>
<text x="177.5" y="204">0.5</text>
<text x="191.8" y="202.1">90°</text>
<text x="152.4" y="204.1">0.5</text>
</g>
<g font-size="2.3">
<text x="141.1" y="203.8">1</text>
<text x="190.4" y="203.8">1</text>
<text x="166" y="204">0</text>
<text x="65.9" y="242.7">IN</text>
<text x="65.9" y="248">IN</text>
<text x="51.7" y="253.7">H</text>
<text x="65.9" y="252.9">IN</text>
</g>
<g font-size="2.1">
<text x="64.1" y="181.6">DD</text>
<text x="65.2" y="187.6">I</text>
</g>
<g font-size="2">
<text x="118.9" y="95.5">N</text>
<text x="143.3" y="95.8">N</text>
<text x="118.9" y="101">2</text>
<text x="118.9" y="100.1">0</text>
<text x="118.9" y="99.2">.</text>
<text x="118.9" y="98.7">5</text>
<text x="118.9" y="97.8">M</text>
<text x="118.9" y="96.1">I</text>
<text x="143.3" y="101.9">2 .</text>
<text x="143.3" y="100.9">2</text>
<text x="143.3" y="100">.</text>
<text x="143.3" y="99.5">0</text>
<text x="143.3" y="98.6">M I</text>
<text x="143.3" y="96.4">I</text>
<text x="146.9" y="101.1">5</text>
<text x="146.9" y="100.2">M</text>
<text x="146.9" y="97.9">N</text>
<text x="125" y="107.1">.</text>
<text x="125" y="106.6">5</text>
<text x="125" y="105.7">M</text>
<text x="125" y="104">I</text>
<text x="125" y="103.4">N</text>
<text x="146.9" y="103.4">2</text>
<text x="146.9" y="102.5">4</text>
<text x="125" y="108">1</text>
</g>
<g font-size="1.8">
<text x="11.4" y="55.7">●</text>
<text x="11.4" y="65.9">●</text>
<text x="11.4" y="73.6">●</text>
<text x="11.4" y="88.9">●</text>
<text x="11.4" y="104.3">●</text>
<text x="11.4" y="110.8">●</text>
<text x="11.4" y="126.2">●</text>
<text x="11.4" y="132.6">●</text>
<text x="100.3" y="142.9">●</text>
<text x="11.4" y="145.4">●</text>
<text x="11.4" y="153.8">●</text>
<text x="100.3" y="153.1">●</text>
<text x="11.4" y="159.6">●</text>
</g>
<g font-size="1.7">
<text x="123.1" y="89.4">X</text>
<text x="123.1" y="93.9">1</text>
<text x="123.1" y="93.1">.</text>
<text x="123.1" y="92.7">5</text>
<text x="123.1" y="91.9">M</text>
<text x="123.1" y="90.6">A</text>
<text x="122.4" y="96.7">0.5</text>
<text x="125.5" y="96.7">0.10</text>
</g>
</svg>
